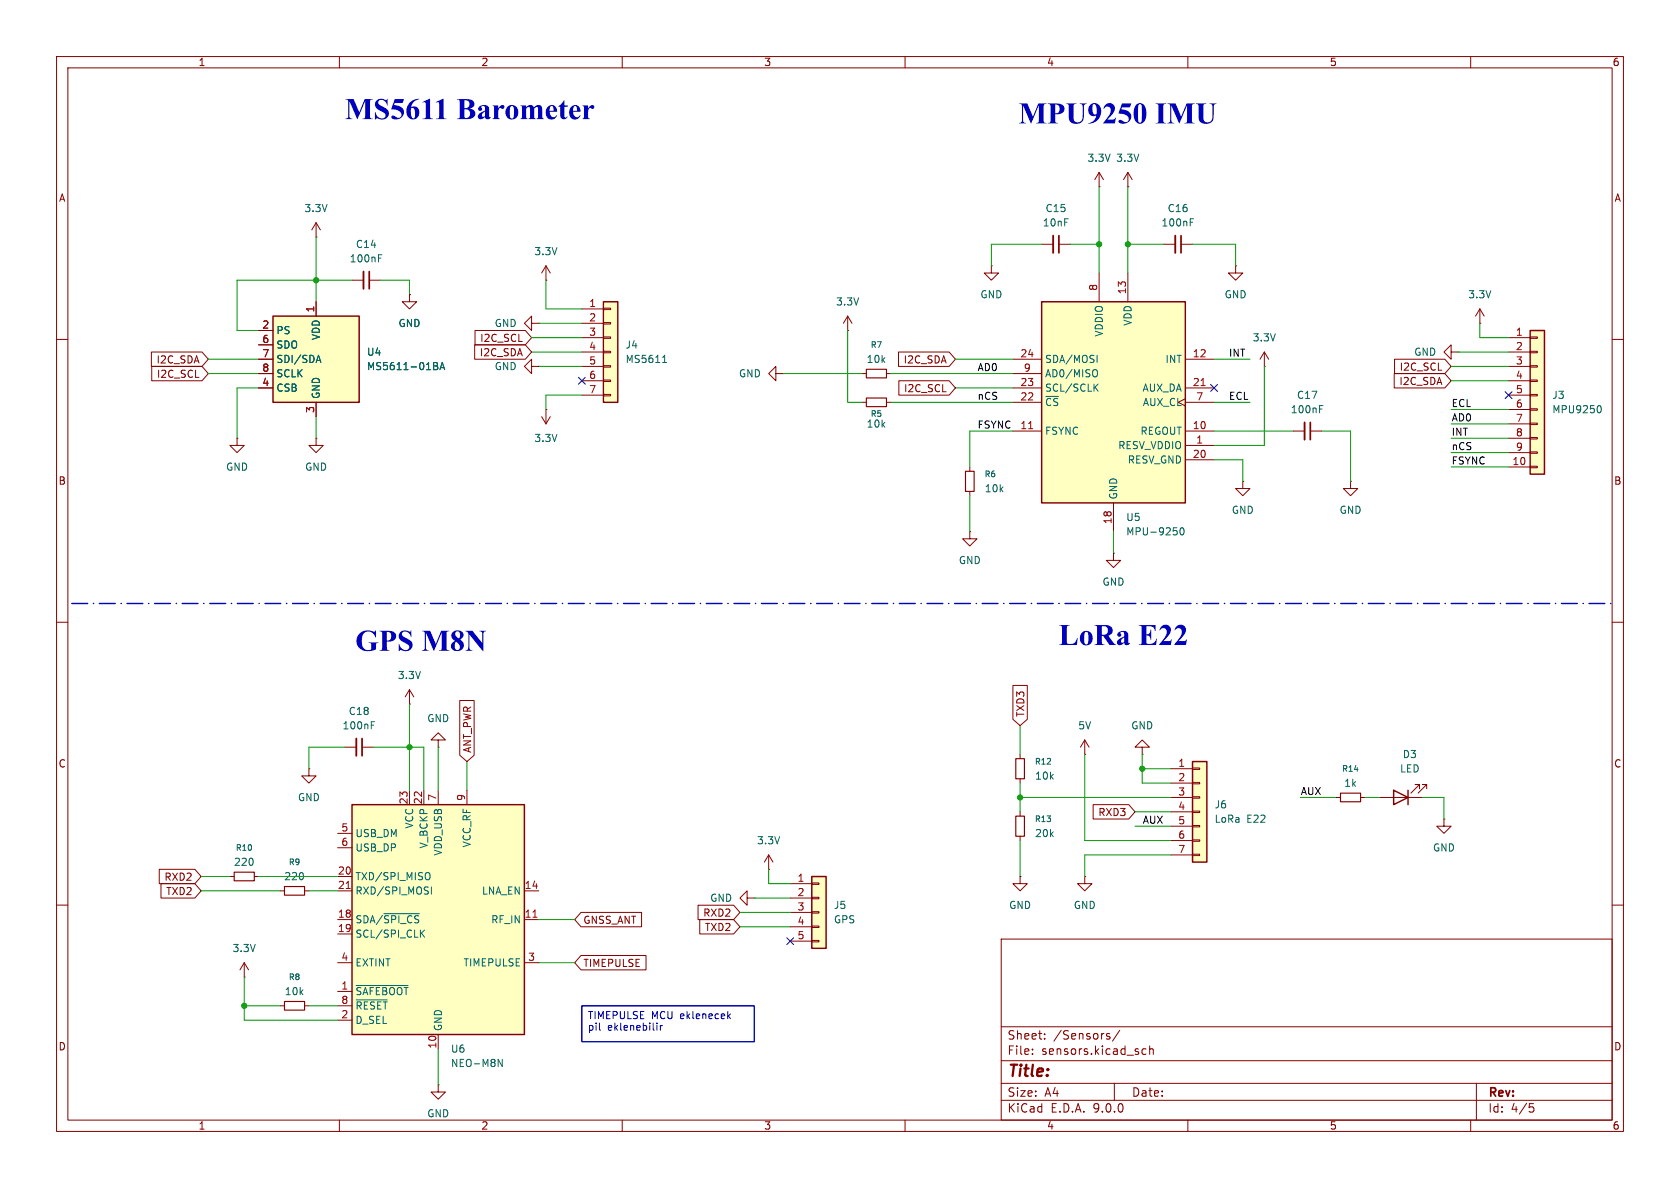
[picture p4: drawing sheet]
<svg xmlns="http://www.w3.org/2000/svg" width="297mm" height="210mm" viewBox="0 0 297 210" stroke-linecap="round" stroke-linejoin="round" font-family="sans-serif">
<g fill="none" stroke="#840000" stroke-width=".18">
<path d="M10 10h277v190h-277zM12 12h273v186h-273zM60 10v2M110 10v2M160 10v2M210 10v2M260 10v2M10 60h2M285 60h2M10 110h2M285 110h2M10 160h2"/>
<path d="M177 166h108v32h-108zM285 160h2M60 198v2M110 198v2M160 198v2M177 194.5h108M177 191.5h108M177 187.5h108M177 181.5h108M182.5 186.3v.1M182.5 185.5v.1M184.7 183.6v.1"/>
<path d="M184.7 182.8v.1M195.8 183.2l.4 .1v.2l-.2 .2h-.3M195.8 182.7l.4 .1M197 191.5v3M198 182.1l-1.3 2M202.6 185.5l-.4-.1-.3 .3v.4l.1 .2h.6M203.2 185.5l.3-.1 .3 .1 .1 .9M203.2 184.9v1.5M210 198v2M260 198v2M261 191.5v6.5M270.4 195.1h.7"/>
<path d="M270.5 195.7h.4l.3 .3-.2 .5-.5 .1"/>
</g>
<path d="M48.3 55.9h15.2v15.2h-15.2z" fill="#ffffc2"/>
<path d="M48.3 55.9h15.2v15.2h-15.2zM246.4 139.7l2.5 1.3-2.5 1.2zM248.9 139.7v2.5" fill="none" stroke="#840000" stroke-width=".25"/>
<g fill="none" stroke="#840000" stroke-width=".18">
<path d="M55.9 39.4v2.5M55.9 39.4l-.8 1.2M55.9 39.4l.7 1.2M45.7 58.4h2.6M55.9 41.9h.1M55.9 53.3v2.6M62.2 49.5h2.1M65.3 49.5h2M96.5 49.5h.1M96.5 47v2.5M96.5 47l-.7 1.3M96.5 47l.8 1.3"/>
<path d="M149.9 58.4h.1M149.9 55.9l-.8 1.3M149.9 55.9l.7 1.3M149.9 55.9v2.5M45.7 61h2.6M45.7 63.5h2.6M45.7 66h2.6M45.7 68.6h2.6M55.9 71.1v2.6M95.8 73.7l.7 1.2M96.5 72.4h.1M96.5 72.4v2.5"/>
<path d="M97.3 73.7l-.8 1.2M152.4 66h.8M152.4 71.1h.8M156.7 66h.8M156.7 71.1h.8M223.5 64.8h.1M223.5 62.2l-.7 1.3M223.5 62.2l.8 1.3M223.5 62.2v2.6M256.5 62.2v-1.2l-1.2 1.2 1.2 1.3v-1.3h1.3M257.8 62.2h.1M196.8 97.8v1.3h1.3l-1.3 1.2-1.2-1.2h1.2"/>
<path d="M196.8 97.8h.1M238.8 85.1v1.3h1.2l-1.2 1.2-1.3-1.2h1.3M238.8 85.1h.1M191.8 133.4h.1M191.8 130.8l-.8 1.3M191.8 130.8l.7 1.3M191.8 130.8v2.6M201.9 132.1h1.3l-1.3-1.3-1.2 1.3h1.2v1.3M201.9 133.4h.1M251 139.4v-.7h-.8h.8l-1.6 1.5M252.2 139.4v-.7h-.7h.7l-1.5 1.5M243.8 141h7.7"/>
</g>
<path d="M66.9 45.6h.4M66.9 45h.6M56 63.7h.6M56.3 62.8l.4 1.3M76.7 64.1l.6 .1v.2l-.2 .3M76.7 64.7h.4M77.1 64.7l.3 .2-.1 .3-.6 .1M77.8 65.3l.4-1.2 .4 1.2M77.9 65h.6" fill="none" stroke="#006464" stroke-width=".18"/>
<path d="M153.2 65.3h3.5v1.5h-3.5zM153.2 70.4h3.5v1.5h-3.5z" fill="none" stroke="#840000" stroke-width=".2"/>
<path d="M65.3 48v3.1" fill="none" stroke="#840000" stroke-width=".3"/>
<path d="M64.3 48v3.1" fill="none" stroke="#840000" stroke-width=".33"/>
<path d="M210.8 134.6h2.6v17.8h-2.6z" fill="#ffffc2"/>
<path d="M210.8 134.6h2.6v17.8h-2.6z" fill="none" stroke="#840000" stroke-width=".25"/>
<g fill="none" stroke="#840000" stroke-width=".18">
<path d="M175.3 47v1.3h1.2l-1.2 1.2-1.3-1.2h1.3M175.3 47h.1M261.6 57.2h.1M261.6 54.6l-.7 1.3M261.6 54.6l.8 1.3M261.6 54.6v2.6M207 135.9h3.8M207 138.4h3.8M210.8 135.8h1.3v.2h-1.3zM210.8 138.3h1.3v.3h-1.3zM207 141h3.8M207 143.5h3.8"/>
<path d="M207 146.1h3.8M207 148.6h3.8M207 151.1h3.8M210.8 140.8h1.3v.3h-1.3zM210.8 143.4h1.3v.2h-1.3zM210.8 145.9h1.3v.3h-1.3zM210.8 148.5h1.3v.2h-1.3zM210.8 151h1.3v.3h-1.3z"/>
</g>
<path d="M184.1 53.3h25.4v35.6h-25.4z" fill="#ffffc2"/>
<path d="M184.1 53.3h25.4v35.6h-25.4z" fill="none" stroke="#840000" stroke-width=".25"/>
<g fill="none" stroke="#840000" stroke-width=".18">
<path d="M72.4 52.1v1.2h1.3l-1.3 1.3-1.3-1.3h1.3M72.4 52.1h.1M194.3 48.3v5M199.4 48.3v5M218.4 47v1.3h1.3l-1.3 1.2-1.2-1.2h1.2M218.4 47h.1M41.9 77.5v1.2h1.3l-1.3 1.3-1.3-1.3h1.3M41.9 77.5h.1M55.9 77.5v1.2h1.2l-1.2 1.3-1.3-1.3h1.3M55.9 77.5h.1M179.1 63.5h5M179.1 66h5"/>
<path d="M179.1 68.6h5M179.1 71.1h5M179.1 76.2h5M209.5 70.5l-1.2 .6 1.2 .7M209.5 63.5h5.1M209.5 68.6h5.1M209.5 71.1h5.1M209.5 76.2h5.1M209.5 78.7h5.1M171.4 82.6v.7M171.4 86.9v.7M196.8 88.9v5.1"/>
<path d="M209.5 81.3h5.1M180.3 154.9v1.3h1.3l-1.3 1.3-1.2-1.3h1.2M180.3 154.9h.1M191.8 154.9v1.3h1.2l-1.2 1.3-1.3-1.3h1.3M191.8 154.9h.1M77.5 191.8v1.2h1.2l-1.2 1.3-1.3-1.3h1.3M77.5 191.8h.1"/>
</g>
<path d="M193.5 65.3a.43 .43 0 0 1 .5 .5v.4a.43 .43 0 0 1-.5 .4M193.6 68.4l.5 .8M194 62.8v1.3M194.1 67.9l-.7 .7M207.5 93.3h.6M208 93.8l.1 .2-.1 .5M208.7 93.4l.2-.1a.68 .68 0 0 1 .4 .6 .68 .68 0 0 1-.4 .7l-.2-.2-.1-.3z" fill="none" stroke="#006464" stroke-width=".18"/>
<path d="M181.9 75.8h.7M212.3 68.2h.8" fill="none" stroke="#a90000" stroke-width=".18"/>
<path d="M170.7 83.3h1.5v3.6h-1.5z" fill="none" stroke="#840000" stroke-width=".2"/>
<path d="M270.5 58.4h2.5v25.4h-2.5z" fill="#ffffc2"/>
<path d="M270.5 58.4h2.5v25.4h-2.5z" fill="none" stroke="#840000" stroke-width=".25"/>
<g fill="none" stroke="#840000" stroke-width=".18">
<path d="M266.7 59.7h3.8M270.5 59.6h1.3v.2h-1.3zM137.2 66v-1.2l-1.3 1.2 1.3 1.3v-1.3h1.2M138.4 66h.1M266.7 62.2h3.8M266.7 64.8h3.8M266.7 67.3h3.8M266.7 69.9h3.8M266.7 72.4h3.8M266.7 74.9h3.8M266.7 77.5h3.8M270.5 62.1h1.3v.3h-1.3z"/>
<path d="M270.5 64.6h1.3v.3h-1.3zM270.5 67.2h1.3v.2h-1.3zM270.5 69.7h1.3v.3h-1.3zM270.5 72.3h1.3v.2h-1.3zM270.5 74.8h1.3v.3h-1.3zM270.5 77.3h1.3v.3h-1.3zM270.5 79.9h1.3v.2h-1.3zM266.7 80h3.8M266.7 82.6h3.8M270.5 82.4h1.3v.3h-1.3z"/>
</g>
<path d="M282.7 71.7a.68 .68 0 0 1 .4 .6 .68 .68 0 0 1-.4 .7" fill="none" stroke="#006464" stroke-width=".18"/>
<path d="M143.5 154.9h2.5v12.7h-2.5z" fill="#ffffc2"/>
<path d="M143.5 154.9h2.5v12.7h-2.5z" fill="none" stroke="#840000" stroke-width=".25"/>
<g fill="none" stroke="#840000" stroke-width=".18">
<path d="M194.3 33h.1M194.3 30.5l-.8 1.3M194.3 30.5l.8 1.3M194.3 30.5v2.5M199.4 33h.1M199.4 30.5l-.8 1.3M199.4 30.5l.8 1.3M199.4 30.5v2.5M94 57.2v-1.3l-1.3 1.3 1.3 1.2v-1.2h1.2M95.2 57.2h.1M184.1 43.2h2.1M187.2 43.2h2"/>
<path d="M205.7 43.2h2.1M208.8 43.2h2M94 64.8v-1.3l-1.3 1.3 1.3 1.2v-1.2h1.2M95.2 64.8h.1M180.3 133.4v.7M180.3 137.7v.7M132.1 158.8v-1.3l-1.3 1.3 1.3 1.2v-1.2h1.2M133.3 158.8h.1M135.9 153.7h.1M135.9 151.1l-.8 1.3M135.9 151.1l.8 1.3M135.9 151.1v2.6"/>
<path d="M139.7 156.2h3.8M139.7 158.8h3.8M143.5 156.1h1.3v.2h-1.3zM143.5 158.6h1.3v.3h-1.3zM180.3 143.5v.8M180.3 147.8v.8M236.2 141h.8M240.5 141h.8M255.3 144.8v1.3h1.2l-1.2 1.2-1.3-1.2h1.3M255.3 144.8h.1M139.7 161.3h3.8M139.7 163.8h3.8"/>
<path d="M139.7 166.4h3.8M143.5 161.2h1.3v.2h-1.3zM143.5 163.7h1.3v.3h-1.3zM143.5 166.2h1.3v.3h-1.3z"/>
</g>
<path d="M179.6 134.1h1.5v3.6h-1.5zM179.6 144.3h1.5v3.5h-1.5zM237 140.2h3.5v1.5h-3.5z" fill="none" stroke="#840000" stroke-width=".2"/>
<path d="M187.2 41.7v3M208.8 41.7v3" fill="none" stroke="#840000" stroke-width=".3"/>
<path d="M186.2 41.7v3M207.8 41.7v3" fill="none" stroke="#840000" stroke-width=".33"/>
<path d="M210.4 39.3h.4M210.4 38.7h.6" fill="none" stroke="#006464" stroke-width=".18"/>
<path d="M62.2 142.2h30.5v40.7h-30.5z" fill="#ffffc2"/>
<path d="M62.2 142.2h30.5v40.7h-30.5z" fill="none" stroke="#840000" stroke-width=".25"/>
<g fill="none" stroke="#840000" stroke-width=".18">
<path d="M228.6 76.2h2M231.6 76.2h2.1M219.7 85.1v1.3h1.3l-1.3 1.2-1.3-1.2h1.3M219.7 85.1h.1M54.6 135.9v1.3h1.3l-1.3 1.2-1.3-1.2h1.3M54.6 135.9h.1M61 132.1h2M64 132.1h2M72.4 124.5h.1M72.4 121.9v2.6M72.4 139.7v2.5M72.4 121.9l-.8 1.3"/>
<path d="M72.4 121.9l.8 1.3M74.9 139.7v2.5M77.5 130.8h1.2l-1.2-1.3-1.3 1.3h1.3v1.3M77.5 132.1h.1M77.5 139.7v2.5M82.5 139.7v2.5M40.6 154.9h.8M45 154.9h.7M49.5 157.5h.8M53.8 157.5h.8M59.7 147.3h2.5M59.7 149.9h2.5"/>
<path d="M59.7 154.9h2.5M59.7 157.5h2.5M92.7 157.5h2.5M43.2 172.7h.1M43.2 170.2l-.8 1.3M43.2 170.2l.7 1.3M43.2 170.2v2.5M49.5 177.8h.8M53.8 177.8h.8M59.7 162.6h2.5M59.7 165.1h2.5M59.7 170.2h2.5"/>
<path d="M59.7 175.3h2.5M59.7 177.8h2.5M92.7 162.6h2.5M92.7 170.2h2.5M59.7 180.3h2.5M77.5 182.9v2.5"/>
</g>
<path d="M233.3 72.3h.4M233.3 71.7h.6M65.6 128.2h.5M65.6 127.6h.6M75.5 154.2a.43 .43 0 0 1 .5 .5v.4a.43 .43 0 0 1-.5 .4M76.3 156.8v1.3M63 174.2h9.1M63 176.8h5.5M67.9 161.5h6.2M74.5 165l.6 .7M75.1 164.4l-.8 .7M88.1 187.3l.7 1.2v-1.2" fill="none" stroke="#006464" stroke-width=".18"/>
<path d="M61.2 157.1h.7M94.2 162.1h.7" fill="none" stroke="#a90000" stroke-width=".18"/>
<path d="M231.6 74.7v3M64 130.6v3" fill="none" stroke="#840000" stroke-width=".3"/>
<path d="M230.6 74.7v3M63 130.6v3" fill="none" stroke="#840000" stroke-width=".33"/>
<path d="M41.4 154.2h3.6v1.5h-3.6zM50.3 156.7h3.5v1.5h-3.5zM50.3 177h3.5v1.6h-3.5z" fill="none" stroke="#840000" stroke-width=".2"/>
<path d="M106.7 53.3h2.5v17.8h-2.5z" fill="#ffffc2"/>
<path d="M106.7 53.3h2.5v17.8h-2.5z" fill="none" stroke="#840000" stroke-width=".25"/>
<g fill="none" stroke="#840000" stroke-width=".18">
<path d="M45.7 58.4h2.6M55.9 53.3v2.6M72.4 52.1h.1M84 58.4h8.9l1.1 1.3-1.1 1.3h-8.9zM102.9 54.6h3.8M102.9 57.2h3.8M102.9 59.7h3.8M106.7 54.5h1.2v.2h-1.2zM106.7 57h1.2v.3h-1.2zM106.7 59.6h1.2v.2h-1.2zM26.8 62.2h8.9l1.1 1.3-1.1 1.3h-8.9zM26.8 64.8h8.9l1.1 1.2-1.1 1.3h-8.9z"/>
<path d="M45.7 61h2.6M45.7 63.5h2.6M45.7 66h2.6M45.7 68.6h2.6M55.9 71.1v2.6M83.9 61h9l1.1 1.2-1.1 1.3h-9zM102.9 62.2h3.8M102.9 64.8h3.8M102.9 67.3h3.8M102.9 69.9h3.8M106.7 62.1h1.2v.3h-1.2zM106.7 64.6h1.2v.3h-1.2z"/>
<path d="M106.7 67.2h1.2v.2h-1.2zM106.7 69.7h1.2v.3h-1.2zM158.8 62.2h9l1.1 1.3-1.1 1.3h-9zM158.9 67.3h8.9l1.1 1.3-1.1 1.3h-8.9zM246.5 66h8.9l1.1 1.3-1.1 1.3h-8.9zM246.5 63.5h8.9l1.1 1.3-1.1 1.2h-8.9zM171.4 94v1.3h1.3l-1.3 1.2-1.2-1.2h1.2M171.4 94h.1M81.3 123.8h2.5v9.7l-1.3 1.1-1.2-1.1zM179.1 121.2h2.5v6l-1.3 1.1-1.2-1.1zM28.2 153.7h6.2l1.2 1.2-1.2 1.3h-6.2zM28.5 156.2h5.9l1.2 1.3-1.2 1.3h-5.9z"/>
<path d="M193.3 142.2h6.2l1.2 1.3-1.2 1.3h-6.2zM102.7 168.9h11.5v2.6h-11.5l-1.1-1.3zM102.7 161.3h10.7v2.5h-10.7l-1.1-1.2zM123.4 160h6.3l1.1 1.3-1.1 1.3h-6.3zM123.7 162.6h6l1.1 1.2-1.1 1.3h-6z"/>
</g>
<path d="M56 63.7h.6M56.3 62.8l.4 1.3M76.7 64.1l.6 .1v.2l-.2 .3M76.7 64.7h.4M77.1 64.7l.3 .2-.1 .3-.6 .1M77.8 65.3l.4-1.2 .4 1.2M77.9 65h.6M117.1 64.1h.8M117.3 63.1l.2-.3v1.3" fill="none" stroke="#006464" stroke-width=".18"/>
<path d="M12.7 106.7h273" fill="none" stroke="#0000c2" stroke-width=".25" stroke-dasharray="2.8 1 .1 1"/>
<g fill="none" stroke="#009600" stroke-width=".18">
<path d="M194.3 33v15.3M199.4 33v15.3M55.9 41.9v11.4M62.2 49.5h-20.3v8.9h3.8M67.3 49.5h5.1v2.6M94 59.7h8.9M95.2 57.2h7.7M96.5 49.5v5.1h6.4M149.9 58.4v12.7h2.5M184.1 43.2h-8.8v3.8M189.2 43.2h5.1M199.4 43.2h6.3"/>
<path d="M210.8 43.2h7.6v3.8M261.6 57.2v2.5h5.1M36.8 63.5h8.9M36.8 66h8.9M45.7 68.6h-3.8v8.9M55.9 73.7v3.8M94 62.2h8.9M95.2 64.8h7.7M102.9 69.9h-6.4v2.5M138.4 66h14M157.5 66h21.6M157.5 71.1h21.6"/>
<path d="M168.9 63.5h10.2M168.9 68.6h10.2M179.1 76.2h-7.7v6.4M214.6 76.2h14M214.6 63.5h6.4M214.6 71.1h6.4M223.5 64.8v13.9h-8.9M233.7 76.2h5.1v8.9M256.5 64.8h10.2M256.5 72.4h10.2M256.5 67.3h10.2M256.5 77.5h10.2"/>
<path d="M256.5 74.9h10.2M257.8 62.2h8.9M171.4 87.6v6.4M196.8 94v3.8M214.6 81.3h5.1v3.8M256.5 82.6h10.2M256.5 80h10.2M61 132.1h-6.4v3.8M66 132.1h8.9v7.6M72.4 124.5v15.2M77.5 132.1v7.6M82.5 134.6v5.1"/>
<path d="M180.3 128.3v5.1M180.3 138.4v5.1M191.8 133.4v15.2h15.2M201.9 133.4v5h5.1M201.9 135.9h5.1M35.6 154.9h5M35.6 157.5h13.9M45.7 154.9h14M54.6 157.5h5.1M133.3 158.8h6.4M135.9 153.7v2.5h3.8M180.3 148.6v6.3"/>
<path d="M180.3 141h26.7M200.7 146.1h6.3M200.7 143.5h6.3M207 151.1h-15.2v3.8M229.9 141h6.3M241.3 141h2.5M251.5 141h3.8v3.8M43.2 177.8h6.3M43.2 172.7v7.6h16.5M54.6 177.8h5.1M95.2 170.2h6.4M95.2 162.6h6.4"/>
<path d="M130.8 161.3h8.9M130.8 163.8h8.9M77.5 185.4v6.4"/>
</g>
<path d="M102.3 66.7l1.2 1.2M103.5 66.7l-1.2 1.2M214 68l1.2 1.2M215.2 68l-1.2 1.2M266.1 69.2l1.2 1.3M267.3 69.2l-1.2 1.3M139.1 165.8l1.2 1.2M140.3 165.8l-1.2 1.2" fill="none" stroke="#000084" stroke-width=".18"/>
<path d="M102.9 177.8h30.4v6.4h-30.4zM128.8 179.6l.3 .5M129.1 179.2l-.4 .5M106 182.1h.2M116.1 181.3v.8M116.7 181.3v.8M117.1 181.3l-.4 .2" fill="none" stroke="#0000c2" stroke-width=".18"/>
<g fill="#009600" stroke="#009600" stroke-width=".18">
<circle cx="55.9" cy="49.5" r=".46"/>
<circle cx="194.3" cy="43.2" r=".46"/>
<circle cx="199.4" cy="43.2" r=".46"/>
<circle cx="201.9" cy="135.9" r=".46"/>
<circle cx="180.3" cy="141" r=".46"/>
<circle cx="43.2" cy="177.8" r=".46"/>
<circle cx="72.4" cy="132.1" r=".46"/>
</g>
<g font-size="5.3" fill="#0000c2">
<text x="61" y="22.4">MS5611Barometer</text>
<text x="180.1" y="23.2">MPU9250IMU</text>
<text x="62.8" y="116.4">GPSM8N</text>
<text x="187.2" y="115.4">LoRaE22</text>
</g>
<text font-size="2.8" fill="#840000" x="178" y="190.9">Title:</text>
<g font-size="2.1" fill="#840000">
<text x="178" y="184">Sheet:</text>
<text x="186.2" y="184">/Sensors/</text>
<text x="178" y="186.7">File:</text>
<text x="184.1" y="186.7">sensors.kicad_sch</text>
<text x="178" y="196.9">KiCad</text>
<text x="178" y="194.1">Size:</text>
<text x="184.7" y="194.1">A4</text>
<text x="185.7" y="196.9">E.D.A.</text>
<text x="193.3" y="196.9">9.0.0</text>
<text x="200" y="194.1">Date:</text>
<text x="263" y="194.3">Rev:</text>
<text x="263" y="196.9">Id:</text>
<text x="267.1" y="196.9">4/5</text>
</g>
<g font-size="1.8" fill="#840000">
<text x="35" y="11.9">1</text>
<text x="85" y="11.9">2</text>
<text x="135" y="11.9">3</text>
<text x="185" y="11.9">4</text>
<text x="235" y="11.9">5</text>
<text x="285" y="11.9">6</text>
<text x="10.3" y="35.9">A</text>
<text x="285.3" y="35.9">A</text>
<text x="27.6" y="64.5">I2C_SDA</text>
<text x="84.7" y="63.2">I2C_SDA</text>
<text x="84.8" y="60.6">I2C_SCL</text>
<text x="159.7" y="64.5">I2C_SDA</text>
<text x="247.3" y="65.7">I2C_SCL</text>
<text x="27.6" y="67">I2C_SCL</text>
<text x="159.7" y="69.5">I2C_SCL</text>
<text x="247.3" y="68.3">I2C_SDA</text>
<text x="10.3" y="85.9">B</text>
<text x="285.3" y="85.9">B</text>
<text x="181.3" y="126.8" transform="rotate(-90 181.3 126.8)">TXD3</text>
<text x="10.3" y="135.9">C</text>
<text x="83.5" y="133.2" transform="rotate(-90 83.5 133.2)">ANT_PWR</text>
<text x="285.3" y="135.9">C</text>
<text x="194.1" y="144.5">RXD3</text>
<text x="29" y="155.9">RXD2</text>
<text x="29.3" y="158.4">TXD2</text>
<text x="103" y="163.5">GNSS_ANT</text>
<text x="124.2" y="162.2">RXD2</text>
<text x="124.5" y="164.8">TXD2</text>
<text x="103" y="171.1">TIMEPULSE</text>
<text x="10.3" y="185.9">D</text>
<text x="285.3" y="185.9">D</text>
<text x="35" y="199.9">1</text>
<text x="85" y="199.9">2</text>
<text x="135" y="199.9">3</text>
<text x="185" y="199.9">4</text>
<text x="235" y="199.9">5</text>
<text x="285" y="199.9">6</text>
</g>
<g font-size="1.8" fill="#006464">
<text x="192.2" y="28.8">3.3V</text>
<text x="197.2" y="28.8">3.3V</text>
<text x="53.7" y="37.7">3.3V</text>
<text x="184.3" y="40.2">10nF</text>
<text x="184.7" y="37.7">C15</text>
<text x="205.2" y="40.2">100nF</text>
<text x="206.3" y="37.7">C16</text>
<text x="61.7" y="46.6">100nF</text>
<text x="62.8" y="44">C14</text>
<text x="94.4" y="45.3">3.3V</text>
<text x="173.2" y="52.9">GND</text>
<text x="216.4" y="52.9">GND</text>
<text x="259.5" y="52.9">3.3V</text>
<text x="48.8" y="59.3">PS</text>
<text x="70.4" y="58">GND</text>
<text x="87.4" y="58">GND</text>
<text x="147.7" y="54.2">3.3V</text>
<text x="195.2" y="59.6" transform="rotate(-90 195.2 59.6)">VDDIO</text>
<text x="200.3" y="57.7" transform="rotate(-90 200.3 57.7)">VDD</text>
<text x="48.8" y="61.8">SDO</text>
<text x="48.8" y="64.4">SDI/SDA</text>
<text x="56.7" y="60.2" transform="rotate(-90 56.7 60.2)">VDD</text>
<text x="64.8" y="65.6">MS5611-01BA</text>
<text x="64.8" y="63.1">U4</text>
<text x="87.4" y="65.6">GND</text>
<text x="110.5" y="61.8">J4</text>
<text x="110.5" y="64.4">MS5611</text>
<text x="153.1" y="64.4">10k</text>
<text x="184.7" y="64.4">SDA/MOSI</text>
<text x="205.9" y="64.4">INT</text>
<text x="221.4" y="60.6">3.3V</text>
<text x="249.9" y="63.1">GND</text>
<text x="48.8" y="66.9">SCLK</text>
<text x="48.8" y="69.4">CSB</text>
<text x="56.7" y="70.6" transform="rotate(-90 56.7 70.6)">GND</text>
<text x="130.5" y="66.9">GND</text>
<text x="184.7" y="66.9">AD0/MISO</text>
<text x="184.7" y="69.4">SCL/SCLK</text>
<text x="184.7" y="72">~{CS}</text>
<text x="201.9" y="69.4">AUX_DA</text>
<text x="201.9" y="72">AUX_CL</text>
<text x="229.2" y="70.7">C17</text>
<text x="274.3" y="70.7">J3</text>
<text x="153.1" y="75.8">10k</text>
<text x="184.7" y="77.1">FSYNC</text>
<text x="201.5" y="77.1">REGOUT</text>
<text x="228.1" y="73.3">100nF</text>
<text x="274.3" y="73.3">MPU9250</text>
<text x="39.9" y="83.4">GND</text>
<text x="53.8" y="83.4">GND</text>
<text x="94.4" y="78.3">3.3V</text>
<text x="197.6" y="79.6">RESV_VDDIO</text>
<text x="199.3" y="82.1">RESV_GND</text>
<text x="174" y="87.2">10k</text>
<text x="197.7" y="88.4" transform="rotate(-90 197.7 88.4)">GND</text>
<text x="199" y="94.8">MPU-9250</text>
<text x="199" y="92.3">U5</text>
<text x="217.7" y="91">GND</text>
<text x="236.7" y="91">GND</text>
<text x="169.4" y="99.9">GND</text>
<text x="194.8" y="103.7">GND</text>
<text x="70.2" y="120.2">3.3V</text>
<text x="60.5" y="129.1">100nF</text>
<text x="61.5" y="126.6">C18</text>
<text x="75.4" y="127.9">GND</text>
<text x="190.5" y="129.1">5V</text>
<text x="199.9" y="129.1">GND</text>
<text x="247.4" y="136.8">LED</text>
<text x="247.9" y="134.2">D3</text>
<text x="52.6" y="141.8">GND</text>
<text x="182.9" y="138">10k</text>
<text x="214.6" y="143.1">J6</text>
<text x="237.5" y="139.3">1k</text>
<text x="62.7" y="148.2">USB_DM</text>
<text x="73.3" y="146.6" transform="rotate(-90 73.3 146.6)">VCC</text>
<text x="83.4" y="149.9" transform="rotate(-90 83.4 149.9)">VCC_RF</text>
<text x="133.7" y="149.5">3.3V</text>
<text x="182.9" y="148.2">20k</text>
<text x="214.6" y="145.6">LoRa</text>
<text x="220.4" y="145.6">E22</text>
<text x="41.3" y="153.3">220</text>
<text x="50.2" y="155.8">220</text>
<text x="62.7" y="150.7">USB_DP</text>
<text x="62.7" y="155.8">TXD/SPI_MISO</text>
<text x="75.8" y="150.1" transform="rotate(-90 75.8 150.1)">V_BCKP</text>
<text x="78.3" y="151.4" transform="rotate(-90 78.3 151.4)">VDD_USB</text>
<text x="253.2" y="150.7">GND</text>
<text x="62.7" y="158.3">RXD/SPI_MOSI</text>
<text x="85.1" y="158.3">LNA_EN</text>
<text x="125.5" y="159.6">GND</text>
<text x="147.3" y="160.9">J5</text>
<text x="178.3" y="160.9">GND</text>
<text x="189.7" y="160.9">GND</text>
<text x="62.7" y="163.4">SDA/~{SPI_CS}</text>
<text x="62.7" y="166">SCL/SPI_CLK</text>
<text x="86.7" y="163.4">RF_IN</text>
<text x="147.3" y="163.4">GPS</text>
<text x="41" y="168.5">3.3V</text>
<text x="62.7" y="171">EXTINT</text>
<text x="81.8" y="171">TIMEPULSE</text>
<text x="50.2" y="176.1">10k</text>
<text x="62.7" y="176.1">~{SAFEBOOT}</text>
<text x="62.7" y="178.7">~{RESET}</text>
<text x="62.7" y="181.2">D_SEL</text>
<text x="78.3" y="182.4" transform="rotate(-90 78.3 182.4)">GND</text>
<text x="79.6" y="186.3">U6</text>
<text x="79.6" y="188.8">NEO-M8N</text>
<text x="75.4" y="197.7">GND</text>
</g>
<g font-size="1.8" fill="#a90000">
<text x="194.1" y="51.5" transform="rotate(-90 194.1 51.5)">8</text>
<text x="199.1" y="52.1" transform="rotate(-90 199.1 52.1)">13</text>
<text x="46.3" y="58.2">2</text>
<text x="55.6" y="55.3" transform="rotate(-90 55.6 55.3)">1</text>
<text x="104.1" y="54.4">1</text>
<text x="104.1" y="56.9">2</text>
<text x="104.1" y="59.4">3</text>
<text x="267.9" y="59.4">1</text>
<text x="46.3" y="60.7">6</text>
<text x="46.3" y="63.2">7</text>
<text x="46.3" y="65.8">8</text>
<text x="104.1" y="62">4</text>
<text x="104.1" y="64.5">5</text>
<text x="180.3" y="63.2">24</text>
<text x="180.9" y="65.8">9</text>
<text x="210.8" y="63.2">12</text>
<text x="267.9" y="62">2</text>
<text x="267.9" y="64.5">3</text>
<text x="46.3" y="68.3">4</text>
<text x="104.1" y="67.1">6</text>
<text x="104.1" y="69.6">7</text>
<text x="180.3" y="68.3">23</text>
<text x="180.3" y="70.9">22</text>
<text x="210.8" y="68.3">21</text>
<text x="211.4" y="70.9">7</text>
<text x="267.9" y="67.1">4</text>
<text x="267.9" y="69.6">5</text>
<text x="55.6" y="73.1" transform="rotate(-90 55.6 73.1)">3</text>
<text x="180.3" y="75.9">11</text>
<text x="210.8" y="75.9">10</text>
<text x="267.9" y="72.1">6</text>
<text x="267.9" y="74.7">7</text>
<text x="267.9" y="77.2">8</text>
<text x="210.8" y="81">20</text>
<text x="211.4" y="78.5">1</text>
<text x="267.3" y="82.3">10</text>
<text x="267.9" y="79.8">9</text>
<text x="196.6" y="92.8" transform="rotate(-90 196.6 92.8)">18</text>
<text x="208.2" y="135.6">1</text>
<text x="72.1" y="142.3" transform="rotate(-90 72.1 142.3)">23</text>
<text x="74.7" y="142.3" transform="rotate(-90 74.7 142.3)">22</text>
<text x="77.2" y="141.7" transform="rotate(-90 77.2 141.7)">7</text>
<text x="82.3" y="141.7" transform="rotate(-90 82.3 141.7)">9</text>
<text x="208.2" y="138.2">2</text>
<text x="208.2" y="140.7">3</text>
<text x="208.2" y="143.3">4</text>
<text x="60.3" y="147.1">5</text>
<text x="60.3" y="149.6">6</text>
<text x="208.2" y="145.8">5</text>
<text x="208.2" y="148.3">6</text>
<text x="59.6" y="154.7">20</text>
<text x="140.9" y="156">1</text>
<text x="208.2" y="150.9">7</text>
<text x="59.6" y="157.2">21</text>
<text x="92.7" y="157.2">14</text>
<text x="140.9" y="158.5">2</text>
<text x="140.9" y="161">3</text>
<text x="59.6" y="162.3">18</text>
<text x="59.6" y="164.8">19</text>
<text x="92.7" y="162.3">11</text>
<text x="140.9" y="163.6">4</text>
<text x="140.9" y="166.1">5</text>
<text x="60.3" y="169.9">4</text>
<text x="93.3" y="169.9">3</text>
<text x="60.3" y="175">1</text>
<text x="60.3" y="177.5">8</text>
<text x="60.3" y="180.1">2</text>
<text x="77.2" y="185.5" transform="rotate(-90 77.2 185.5)">10</text>
</g>
<g font-size="1.8" fill="#0f0f0f">
<text x="172.7" y="65.7">AD0</text>
<text x="217.2" y="63.2">INT</text>
<text x="172.7" y="70.8">nCS</text>
<text x="217.2" y="70.8">ECL</text>
<text x="172.7" y="75.9">FSYNC</text>
<text x="256.5" y="72">ECL</text>
<text x="256.5" y="74.6">AD0</text>
<text x="256.5" y="77.1">INT</text>
<text x="256.5" y="82.2">FSYNC</text>
<text x="256.5" y="79.7">nCS</text>
<text x="229.9" y="140.6">AUX</text>
<text x="201.9" y="145.7">AUX</text>
</g>
<g font-size="1.8" fill="#0000c2">
<text x="103.8" y="180.5">TIMEPULSE</text>
<text x="103.8" y="182.5">pil</text>
<text x="107.4" y="182.5">eklenebilir</text>
<text x="115.2" y="180.5">MCU eklenecek</text>
</g>
<g font-size="1.4" fill="#006464">
<text x="153.8" y="61.7">R7</text>
<text x="153.8" y="73.9">R5</text>
<text x="174" y="84.6">R6</text>
<text x="182.8" y="135.4">R12</text>
<text x="237.2" y="136.6">R14</text>
<text x="182.8" y="145.5">R13</text>
<text x="41.6" y="150.6">R10</text>
<text x="51" y="153.1">R9</text>
<text x="51" y="173.5">R8</text>
</g>
</svg>
